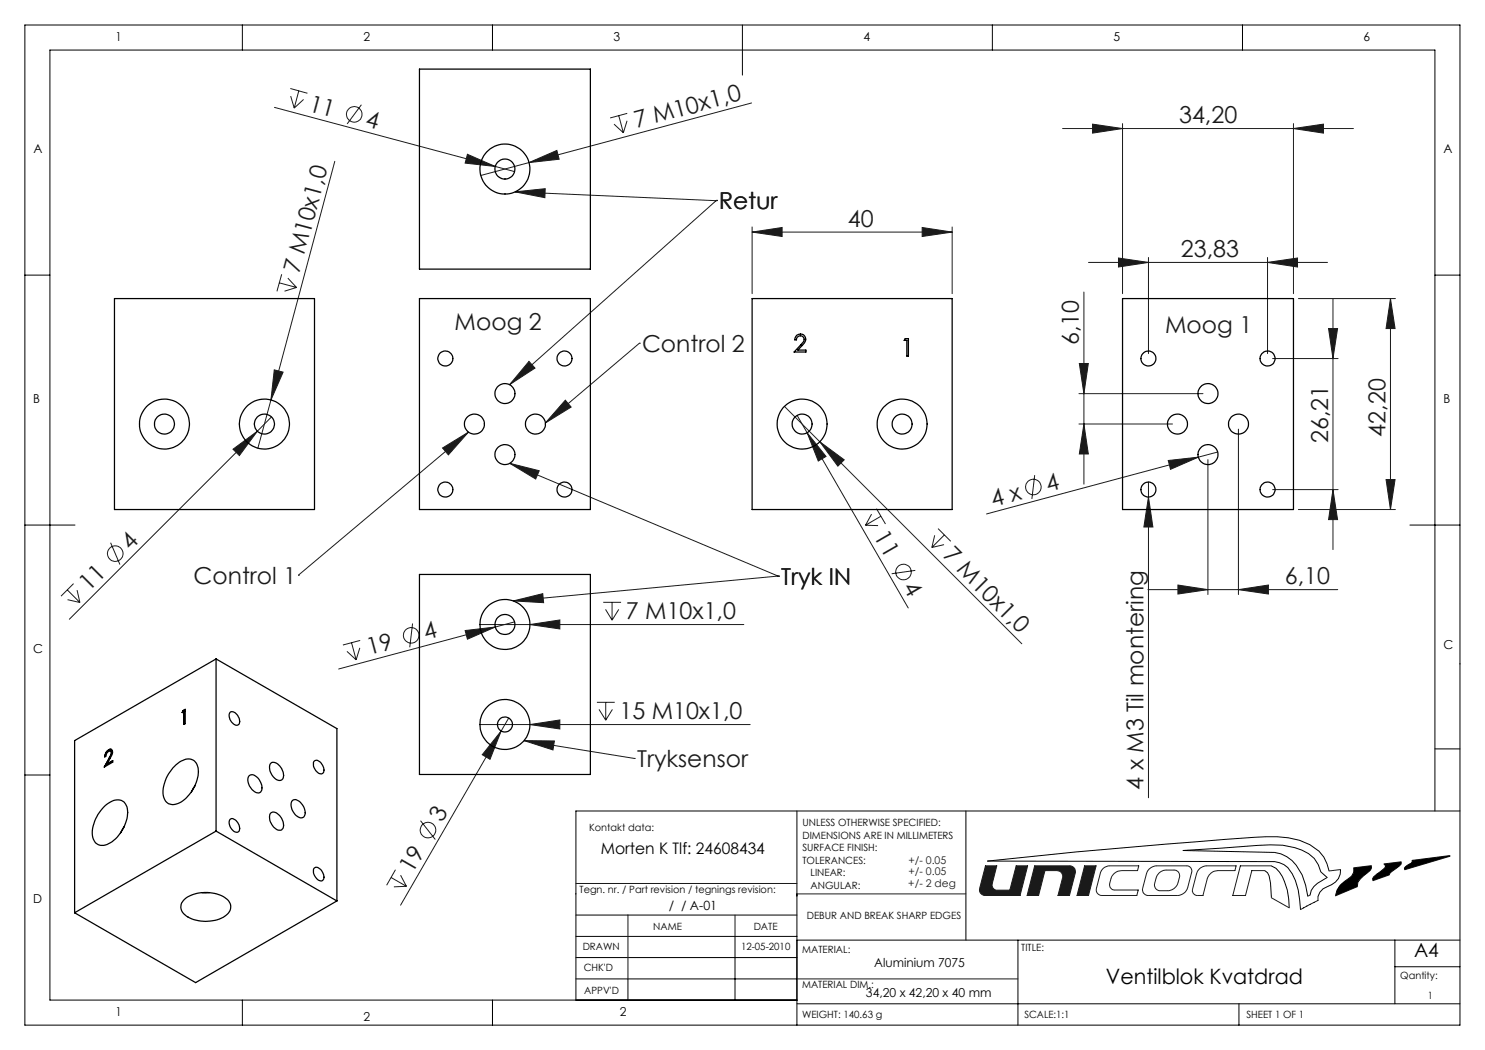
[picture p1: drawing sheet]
<svg xmlns="http://www.w3.org/2000/svg" width="297mm" height="210mm" viewBox="0 0 297 210" stroke-linecap="round" stroke-linejoin="round" font-family="sans-serif">
<g fill="none" stroke="#000" stroke-width=".2">
<path d="M5 5h287v200h-287zM48.5 5v5M98.5 5v5M148.5 5v10M198.5 5v5M248.5 5v5M5 55h5M287 55h5M5 105h10M282 105h10M5 155h5M287 149.8h5"/>
<path d="M159.4 162.2v42.8M193.2 162.2v25.8M252.9 174.1l.6 .4 .3 .7 .3 1.4 .2 3M254.2 173.2a4.9 4.9 0 0 1 2.7 3.1l.6 1.7 .3 3.6M262 179l.3-.9 .5-.8 .7-.6 1.9-1.2-1.2-1.1a5.7 5.7 0 0 0-3.8-4.4 17.3 17.3 0 0 0-8.8-.9l-15 1 18.3 .4a7 7 0 0 1 5.5 4.5l.7 2.1 .4 2.1M265.8 174.2a7 7 0 0 0-3.8-5.3 17.2 17.2 0 0 0-8.8-1.6l-8.2 .6a1610.3 1610.3 0 0 0-47.5 4.3l57.4 .1a4.3 4.3 0 0 1 3.5 2.5 15.6 15.6 0 0 1 1.7 7.1M268.1 173.9a3.3 3.3 0 0 1-2.6 3.4l-.9 .5-.6 .6-.4 .9M270.8 173.6v.8l-.5 .8a9.4 9.4 0 0 0-2.9 2.8l-.3 1.2M274.2 173.1l.1 .5-.2 .4-2 1.7-.5 .8-.1 .8M276.8 172.8l.3 .5a3.7 3.7 0 0 1-1.7 1.5l-.7 .6-.2 .3 .1 .4M280.2 172.4v.4l-2.1 1.7-.2 .5M282.4 172.1v.3l-.2 .2-1.1 .7-.2 .3 .1 .3"/>
<path d="M287 162.2v-152.2h-277v190h149.4M292 162.2h-176.8v37.8M115.2 183h44.2M115.2 195.8h44.2M115.2 191.5h44.2M115.2 187.3h44.2M125.6 195.8v4.2M147 187.3v12.7M159.4 188h132.6M203.6 188v17M279 188v12.8M279 193.3h13"/>
<path d="M48.5 200v5M98.5 200v5M159.4 200.8h132.6M247.8 200.8v4.2"/>
</g>
<g fill="none" stroke="#191924" stroke-width=".2">
<path d="M115.2 176.7h44.2M159.4 178.8h33.8M197.1 173.2h2.3l-1 3.6a1.01 1.01 0 0 0 1 1.2h2.6l1.2-4.8h2.3l-1.5 5.9h-7a1.14 1.14 0 0 1-1.1-1.4zM206.9 173.2h7a1.15 1.15 0 0 1 1.2 1.4l-1.2 4.5h-2.3l.9-3.5a1.15 1.15 0 0 0-1.1-1.5h-2.4l-1.3 5h-2.3zM216.9 173.2h2.3l-1.5 5.9h-2.3zM220.5 173.8a2.15 2.15 0 0 1 1.5-.6h5.8l-.3 .9h-3.2a2.31 2.31 0 0 0-2.1 1.7l-.3 .9a1.04 1.04 0 0 0 1.1 1.3h4.6l-.2 1.1h-7a1.14 1.14 0 0 1-1.1-1.4l.8-3.2zM229.8 173.8a2.31 2.31 0 0 1 1.6-.6h5.9a1.01 1.01 0 0 1 1 1.2l-.7 3a2.21 2.21 0 0 1-2.2 1.7h-5.7a1.14 1.14 0 0 1-1.2-1.4l.8-2.9zM231.9 174.5l.8-.4 2.1-.1a1.1 1.1 0 0 1 1.1 1.4l-.3 1.1a2.21 2.21 0 0 1-2.1 1.6h-1.5a1.15 1.15 0 0 1-1.1-1.4l.5-1.4zM239.8 173.8a2.15 2.15 0 0 1 1.6-.6h5.8l-.2 .9h-3.4a2.31 2.31 0 0 0-2.2 1.7l-.8 3.3h-1.1a1.01 1.01 0 0 1-1-1.3l.8-3zM254.2 173.2h-6.1l-1.5 5.9h2.5l1.3-5h2.5M254.3 179.6l3.5 2M262 179l-.5 .2"/>
<path d="M263.6 179.3v.8l-3.5 1.8M268.1 173.9l-2.3 .3M271.5 177.3l-4.4 1.9M274.2 173.1l-3.4 .5M277.9 175l-3.3 1.1M280.2 172.4l-3.4 .4M282.4 172.1l7.6-.9-9 2.7M125.6 183v12.8M147 183v4.3M159.4 195.8h44.2"/>
</g>
<path d="M281 173.4l.5-.4a1.12 1.12 0 0 0 .9-.7v-.2l7.6-.9v.1l-9 2.6-.1-.3zM276.8 172.8l3.4-.4a1.46 1.46 0 0 1-1 1.3l-1 .7-.3 .4v.2l-3.3 1.1-.1-.2a3.2 3.2 0 0 1 1.8-1.7l.5-.5a.52 .52 0 0 0 .3-.4 .52 .52 0 0 0-.3-.5zM270.8 173.6l3.4-.5 .1 .5a4.5 4.5 0 0 1-1.9 1.8l-.8 1.1-.1 .8-4.4 1.9a4.9 4.9 0 0 1 2.8-3.6 1.91 1.91 0 0 0 .9-2z" fill-rule="evenodd" fill="#000"/>
<path d="M197.1 173.2h2.3l-1 3.7 .2 .7 .6 .4h2.8l1.2-4.8h2.3l-1.5 5.9h-7.2l-.5-.3-.4-.5v-.5zM206.9 173.2l-1.5 5.9h2.3l1.3-5h2.5l.8 .4 .2 1-.9 3.6h2.3l1.2-4.6-.1-.6-.3-.5-.6-.2zM216.9 173.2h2.3l-1.5 5.9h-2.3z" fill-rule="evenodd" fill="#191924"/>
<g fill="none" stroke="#191924" stroke-width=".2">
<path d="M58.1 17.7l3.4 1M58.1 19.2l.7 2.4M59.8 18.2l-1 3.4M60.7 19.9l-1.9 1.7M54.9 21.5l48 12.8M67 32.3l-12.8 47.7M72.3 20.9l-2.9 3.9M93.5 30.9l5.6 2.4-6.1-.7zM103 38.4l6-.7v1.8zM103 38.4l40.3 1.7M105.8 32.5l5.6-2.4 .4 1.7zM122.8 24.8l1.9 1.8"/>
<path d="M123.8 23.1l.9 3.5M125.4 24.2l-.7 2.4M125.4 22.7l-3.4 .9M150.3 20.6l-54.1 14.5M212.5 25.7h58.2M218.5 24.8l6 .9-6 .9zM224.5 24.7v34M258.7 25.7l6-.9v1.8zM258.7 24.7v34M55.9 56.6l3.4 .9M56.3 54.8l-.9 3.5M57.6 55.6l1.7 1.9"/>
<path d="M59.3 57.5l-2.4 .7M143.3 40.1h.1M143.3 40.1l-41.4 36.8M150.4 46.4l6-.9v1.8zM150.4 45.4v13.3M150.4 46.4h40M184.4 45.5l6 .9-6 .9zM190.4 45.4v13.3M216.8 58.4v38.4M217.7 52.5h47.8M223.7 51.6l6 .9-6 .9zM229.7 51.5v19.2"/>
<path d="M253.5 52.5l6-.9v1.8zM253.5 51.5v19.2M259.7 59.7h19.4M266.6 59.7v50.2M278.1 59.7l.9 6h-1.8zM278.1 59.7v42.2M54.9 74l1.7 .4-2.4 5.6zM105.8 72.3l1.2 1.3-5.1 3.3zM127.9 68.6h.1M127.9 68.6l-18.8 16M215.8 78.7h24.8M215.9 72.7h1.8l-.9 6z"/>
<path d="M254.5 71.7h13.1M265.7 65.7h1.8l-.9 6zM46.6 89.8l4.9-3.6-3.6 4.9zM51.5 86.2l-37.6 37.7M54.2 80l-2.6 9.6M54.3 83.4l-2.8 2.8M88.5 89.6l5.2-3.2-4 4.6zM93.7 86.4l-34 28.6M102 92.7l5.8 1.4-.7 1.7zM102 92.7l53.7 22.5M113.1 80l1.1 1.4-5.1 3.2zM156.9 81.3l7.1 7.1"/>
<path d="M159.4 83.1l22.2 38.5M161.4 86.6l3.8 4.7-1.5 .9zM164 88.4l4.8 3.6-1.2 1.2zM164 88.4l40.4 40.4M206.9 95l-.5 4.8M215.8 84.8h18.7M216.8 84.8l.9 6h-1.8zM229.7 99.4l.9 6h-1.8zM229.7 96.4v63.2M233.6 92.1l6.1-.7-5.6 2.5zM241.6 91.9v27M243.5 90.4l-46.2 12.4"/>
<path d="M247.7 85.8v33.1M254.5 97.9h13.1M266.6 97.9l.9 6h-1.8zM277.2 95.9h1.8l-.9 6zM13.4 118l2.6 2.5M13.5 119.9l2.5 .6M14.7 116.7l-2.5 2.5M15.4 118l.6 2.5M22.1 108.5l1.9 4.4M59.7 115h.1M155.7 115.2h.1M155.7 115.2l-53 5"/>
<path d="M173.1 105l2.5 .1M174.3 102.8l-1.2 2.2M175.3 101.7l1.8 3.1M176.2 103.2l-3.1 1.8M183.1 114.1l-4.8 .7M186.9 107.1l-.5 2.4M187.6 105.7l2.5 2.6M188.8 108.9l-2.4 .6M188.9 107l-2.5 2.5M229.6 117.9h37.9M235.6 117l6 .9-6 .9zM247.7 117.9l6-.9v1.8z"/>
<path d="M259.7 101.9h19.4M69.4 130.3l1.8 1.7M70.3 128.5l.9 3.5M72 129.6l-.8 2.4M72 128.1l-3.4 .9M82.5 124.7l-.5 4.8M93 126.1l6.1-.7-5.6 2.4zM96 124.9h52.8M102.7 120.2l5.8-1.5 .2 1.8zM102.9 124.4l-35.2 9.4M106 124.9l6-.9v1.8zM120.6 120.5h3.6"/>
<path d="M121.1 121.9l1.3 2.1M122.4 120.5v3.5M123.8 121.9l-1.4 2.1M96 144.9h54M100.2 146.2l-2.2 5.7-1.6-1zM101.7 143.6l-21.6 37.4M104.8 148.1l6.1 .1-.3 1.8zM104.8 148.1l22.1 3.6M106 144.9l6-.9v1.8zM119.4 140.5h3.5M119.8 141.9l1.3 2.1M121.1 140.5v3.5"/>
<path d="M122.5 141.9l-1.4 2.1M126.9 151.7h.1M78.2 175.5l3.1 1.8M79.1 173.9l-1.8 3.2M80.1 175l1.2 2.3M81.3 177.3l-2.5 .1M84.1 164.1l3 3.8"/>
<circle cx="70.9" cy="22.9" r="1.55"/>
<circle cx="206.7" cy="97.4" r="1.56"/>
<circle cx="23" cy="110.7" r="1.56"/>
<circle cx="180.7" cy="114.4" r="1.55"/>
<circle cx="82.2" cy="127.1" r="1.56"/>
<circle cx="85.6" cy="166" r="1.56"/>
</g>
<g fill="#191924">
<path d="M93.5 30.9l5.6 2.4-6.1-.7z"/>
<path d="M106 144.9l6-.9v1.8z"/>
<path d="M105.8 32.5l5.6-2.4 .4 1.7z"/>
<path d="M233.6 92.1l6.1-.7-5.6 2.5z"/>
<path d="M93 126.1l6.1-.7-5.6 2.4z"/>
<path d="M46.6 89.8l4.9-3.6-3.6 4.9z"/>
<path d="M100.2 146.2l-2.2 5.7-1.6-1z"/>
<path d="M54.9 74l1.7 .4-2.4 5.6z"/>
<path d="M229.7 99.4l.9 6h-1.8z"/>
<path d="M161.4 86.6l3.8 4.7-1.5 .9z"/>
<path d="M164 88.4l4.8 3.6-1.2 1.2z"/>
<path d="M106 124.9l6-.9v1.8z"/>
<path d="M102 92.7l5.8 1.4-.7 1.7zM88.5 89.6l5.2-3.2-4 4.6zM113.1 80l1.1 1.4-5.1 3.2zM105.8 72.3l1.2 1.3-5.1 3.3zM103 38.4l6-.7v1.8zM104.8 148.1l6.1 .1-.3 1.8zM102.7 120.2l5.8-1.5 .2 1.8z"/>
<path d="M258.7 25.7l6-.9v1.8zM218.5 24.8l6 .9-6 .9zM184.4 45.5l6 .9-6 .9zM150.4 46.4l6-.9v1.8z"/>
<path d="M223.7 51.6l6 .9-6 .9zM253.5 52.5l6-.9v1.8zM235.6 117l6 .9-6 .9zM247.7 117.9l6-.9v1.8z"/>
<path d="M277.2 95.9h1.8l-.9 6zM278.1 59.7l.9 6h-1.8zM216.8 84.8l.9 6h-1.8zM215.9 72.7h1.8l-.9 6z"/>
<path d="M265.7 65.7h1.8l-.9 6zM266.6 97.9l.9 6h-1.8z"/>
</g>
<g fill="none" stroke="#000" stroke-width=".25">
<path d="M83.9 13.8h34.2v40h-34.2zM22.9 59.7h40v42.2h-40zM83.9 59.7h34.2v42.2h-34.2zM150.4 59.7h40v42.2h-40zM224.5 59.7h34.2v42.2h-34.2zM159.3 67.1a1.09 1.09 0 0 1 1.6 0 1.09 1.09 0 0 1 0 1.5l-1.3 1.4h1.6v.4h-2.4l1.6-1.7a.8 .8 0 0 0 .1-1.4 .8 .8 0 0 0-1.2 .7h-.3v-.4zM181 67.7h.7v3.5h-.3v-3.1h-.6zM83.9 114.9h34.2v40h-34.2zM43.2 131.8l-28.3 16.3v34.5M43.2 131.8v34.4M43.2 131.8l24.2 13.9v34.5M21.4 152.8h.1"/>
<path d="M21.8 150a.44 .44 0 0 1 .7 .1l-.1 .7-1 2M21.8 150a1.63 1.63 0 0 0-.8 1.4l.2-.2a.93 .93 0 0 1 1-1l.1 .3M21.8 150h.1M21.8 151.7h.1M21.8 151.7l-1 1.7 1.7-1v-.3l-1.1 .7M21.8 151.7l-.9 1.7M22.2 150.2h.1M22.2 150.2l.1 .3M22.3 150.5l-.5 1.2M22.3 149.9l-.5 .1M22.3 150.5h.1M34.9 153.3a3.3 3.3 0 0 1 3.8-1.3 3.3 3.3 0 0 1 .7 4 7.2 7.2 0 0 1-4.2 4.8 2.03 2.03 0 0 1-2.6-2.2 7.8 7.8 0 0 1 2.3-5.3z"/>
<path d="M36.6 142.2h.1M36.6 142.2l.4-.3v2.8l-.2 .2v-2.6M36.6 142.2l-.2 .3 .4-.2M36.8 142.3h.1M39 157.2l-.7 1.2M46 142.5a1.23 1.23 0 0 1 1.7 .9 .97 .97 0 0 1 .3 1 .97 .97 0 0 1-.8 .7 1.95 1.95 0 0 1-1.2-2.6zM49.9 155.1a1.49 1.49 0 0 1 2 .9 2 2 0 0 1 .1 2.5 2.04 2.04 0 0 1-2.2-1.6 1.56 1.56 0 0 1 .1-1.8zM54.2 152.6a1.79 1.79 0 0 1 2.2 1.4 1.43 1.43 0 0 1-.2 2.1 2.33 2.33 0 0 1-2.3-2.3l.1-.9zM62.9 152.2a1.31 1.31 0 0 1 1.7 1.1 .97 .97 0 0 1-.4 1.5 1.95 1.95 0 0 1-1.3-2.6zM21.1 161.1a2.93 2.93 0 0 1 3.7-.7 4.2 4.2 0 0 1 .1 4.7 6.4 6.4 0 0 1-4.2 4 2.05 2.05 0 0 1-2.2-2.4 7.9 7.9 0 0 1 2.6-5.6zM24.8 165.3l-.7 1.3M40.5 178.5h1.4"/>
<path d="M43.2 166.2l-28.3 16.4M43.2 166.2l24.2 14M46 163.9a1.05 1.05 0 0 1 1.6 .6 1.32 1.32 0 0 1 0 1.9 1.86 1.86 0 0 1-1.6-2.5zM54.1 162.7a1.09 1.09 0 0 1 1.7 .3 2.28 2.28 0 0 1 .5 3 2.05 2.05 0 0 1-2.2-1.6l-.2-.9zM58.4 160.2a1.21 1.21 0 0 1 1.9 .5 2.02 2.02 0 0 1 .3 2.8 1.81 1.81 0 0 1-2.1-1.3 2.07 2.07 0 0 1-.1-2zM62.9 173.6a1.31 1.31 0 0 1 1.7 1.1 .97 .97 0 0 1-.4 1.5 1.97 1.97 0 0 1-1.3-2.6zM36.7 180.1a7.2 7.2 0 0 1 7.8-.9 2.33 2.33 0 0 1 1.5 2.8 5.3 5.3 0 0 1-4.9 2.3 5.6 5.6 0 0 1-4.7-2.1 1.94 1.94 0 0 1 .3-2.1zM67.4 180.2l-28.3 16.3-24.2-13.9"/>
<circle cx="101" cy="33.8" r="1.99"/>
<circle cx="101" cy="33.8" r="5"/>
<circle cx="89.1" cy="71.7" r="1.49"/>
<circle cx="101" cy="78.7" r="1.99"/>
<circle cx="112.9" cy="71.7" r="1.49"/>
<circle cx="229.7" cy="71.7" r="1.49"/>
<circle cx="241.6" cy="78.7" r="1.99"/>
<circle cx="253.5" cy="71.7" r="1.49"/>
<circle cx="32.9" cy="84.8" r="1.99"/>
<circle cx="32.9" cy="84.8" r="5"/>
<circle cx="52.9" cy="84.8" r="2"/>
<circle cx="52.9" cy="84.8" r="5"/>
<circle cx="89.1" cy="97.9" r="1.49"/>
<circle cx="94.9" cy="84.8" r="1.99"/>
<circle cx="101" cy="90.9" r="1.99"/>
<circle cx="107.1" cy="84.8" r="1.99"/>
<circle cx="112.9" cy="97.9" r="1.49"/>
<circle cx="160.4" cy="84.8" r="5"/>
<circle cx="160.4" cy="84.8" r="1.99"/>
<circle cx="180.4" cy="84.8" r="5"/>
<circle cx="180.4" cy="84.8" r="2"/>
<circle cx="229.7" cy="97.9" r="1.49"/>
<circle cx="235.5" cy="84.8" r="1.99"/>
<circle cx="241.6" cy="90.9" r="1.99"/>
<circle cx="247.7" cy="84.8" r="1.99"/>
<circle cx="253.5" cy="97.9" r="1.49"/>
<circle cx="101" cy="124.9" r="5"/>
<circle cx="101" cy="124.9" r="2"/>
<circle cx="101" cy="144.9" r="1.5"/>
<circle cx="101" cy="144.9" r="5"/>
</g>
<g font-size="4.7" fill="#191924">
<text x="61.6" y="22.1" transform="rotate(15 61.6 22.1)">11</text>
<text x="72.9" y="25.2" transform="rotate(15 72.9 25.2)">4</text>
<text x="127.3" y="25.7" transform="rotate(-15 127.3 25.7)">7 M10x1,0</text>
<text x="235.8" y="24.7">34,20</text>
<text x="143.8" y="41.9">Retur</text>
<text x="169.6" y="45.4">40</text>
<text x="236.2" y="51.5">23,83</text>
<text x="59.9" y="54.8" transform="rotate(-75 59.9 54.8)">7 M10x1,0</text>
<text x="90.9" y="65.9">Moog 2</text>
<text x="128.4" y="70.4">Control 2</text>
<text x="215.8" y="69" transform="rotate(-90 215.8 69)">6,10</text>
<text x="233" y="66.7">Moog 1</text>
<text x="265.6" y="88.6" transform="rotate(-90 265.6 88.6)">26,21</text>
<text x="277.1" y="87.3" transform="rotate(-90 277.1 87.3)">42,20</text>
<text x="198.6" y="101.3" transform="rotate(-15 198.6 101.3)">4 x</text>
<text x="209.6" y="98.4" transform="rotate(-15 209.6 98.4)">4</text>
<text x="174.6" y="107.3" transform="rotate(60 174.6 107.3)">11</text>
<text x="26.1" y="110.1" transform="rotate(-45 26.1 110.1)">4</text>
<text x="188.4" y="111.3" transform="rotate(45 188.4 111.3)">7 M10x1,0</text>
<text x="17.8" y="118.4" transform="rotate(-45 17.8 118.4)">11</text>
<text x="38.7" y="116.7">Control 1</text>
<text x="156.2" y="116.9">Tryk IN</text>
<text x="180.5" y="117.5" transform="rotate(60 180.5 117.5)">4</text>
<text x="257" y="116.9">6,10</text>
<text x="125.2" y="123.8">7 M10x1,0</text>
<text x="73.8" y="131.1" transform="rotate(-15 73.8 131.1)">19</text>
<text x="85.2" y="128.1" transform="rotate(-15 85.2 128.1)">4</text>
<text x="123.9" y="143.8">15 M10x1,0</text>
<text x="127.4" y="153.5">Tryksensor</text>
<text x="228.7" y="158" transform="rotate(-90 228.7 158)">4 x M3 Til montering</text>
<text x="88.4" y="164.7" transform="rotate(-60 88.4 164.7)">3</text>
<text x="82.5" y="174.8" transform="rotate(-60 82.5 174.8)">19</text>
</g>
<text font-size="4.2" x="221.2" y="196.7">Ventilblok Kvatdrad</text>
<text font-size="3.9" x="282.8" y="191.4">A4</text>
<text font-size="3.2" x="120.1" y="170.9">Morten K Tlf: 24608434</text>
<g font-size="2.5">
<text x="23.1" y="8.2">1</text>
<text x="72.7" y="8.2">2</text>
<text x="122.7" y="8.2">3</text>
<text x="172.7" y="8.2">4</text>
<text x="222.7" y="8.2">5</text>
<text x="272.7" y="8.2">6</text>
<text x="6.7" y="30.7">A</text>
<text x="288.7" y="30.7">A</text>
<text x="6.7" y="80.7">B</text>
<text x="288.7" y="80.7">B</text>
<text x="6.7" y="130.7">C</text>
<text x="288.7" y="129.7">C</text>
<text x="6.7" y="180.7">D</text>
<text x="133.8" y="182">/ / A-01</text>
<text x="174.8" y="193.4">Aluminium 7075</text>
<text x="23.1" y="203.2">1</text>
<text x="123.9" y="203.1">2</text>
<text x="173.2" y="199.3">34,20 x 42,20 x 40 mm</text>
<text x="72.7" y="204.2">2</text>
</g>
<g font-size="2.1" fill="#191924">
<text x="181.7" y="172.8">+/- 0.05</text>
<text x="181.7" y="177.3">+/- 2 deg</text>
<text x="181.7" y="175.1">+/- 0.05</text>
</g>
<g font-size="2">
<text x="117.8" y="166.2">Kontakt data:</text>
<text x="160.5" y="165.2">UNLESS OTHERWISE SPECIFIED:</text>
<text x="160.5" y="167.7">DIMENSIONS ARE IN MILLIMETERS</text>
<text x="160.5" y="170.2">SURFACE FINISH:</text>
<text x="160.5" y="172.7">TOLERANCES:</text>
<text x="115.9" y="178.7">Tegn. nr. / Part revision / tegnings revision:</text>
<text x="162.1" y="175.2">LINEAR:</text>
<text x="162.1" y="177.7">ANGULAR:</text>
<text x="130.6" y="185.9">NAME</text>
<text x="150.7" y="185.9">DATE</text>
<text x="161.3" y="183.8">DEBUR AND BREAK SHARP EDGES</text>
<text x="116.5" y="190">DRAWN</text>
<text x="148.2" y="190">12-05-2010</text>
<text x="160.4" y="190.5">MATERIAL:</text>
<text x="204.3" y="190.2">TITLE:</text>
<text x="116.7" y="194.3">CHK'D</text>
<text x="160.4" y="197.7">MATERIAL DIM.:</text>
<text x="280.1" y="195.8">Qantity:</text>
<text x="116.8" y="198.8">APPV'D</text>
<text x="160.4" y="203.5">WEIGHT: 140.63 g</text>
<text x="204.9" y="203.6">SCALE:1:1</text>
<text x="249.3" y="203.6">SHEET 1 OF 1</text>
<text x="285.6" y="199.8">1</text>
</g>
</svg>
